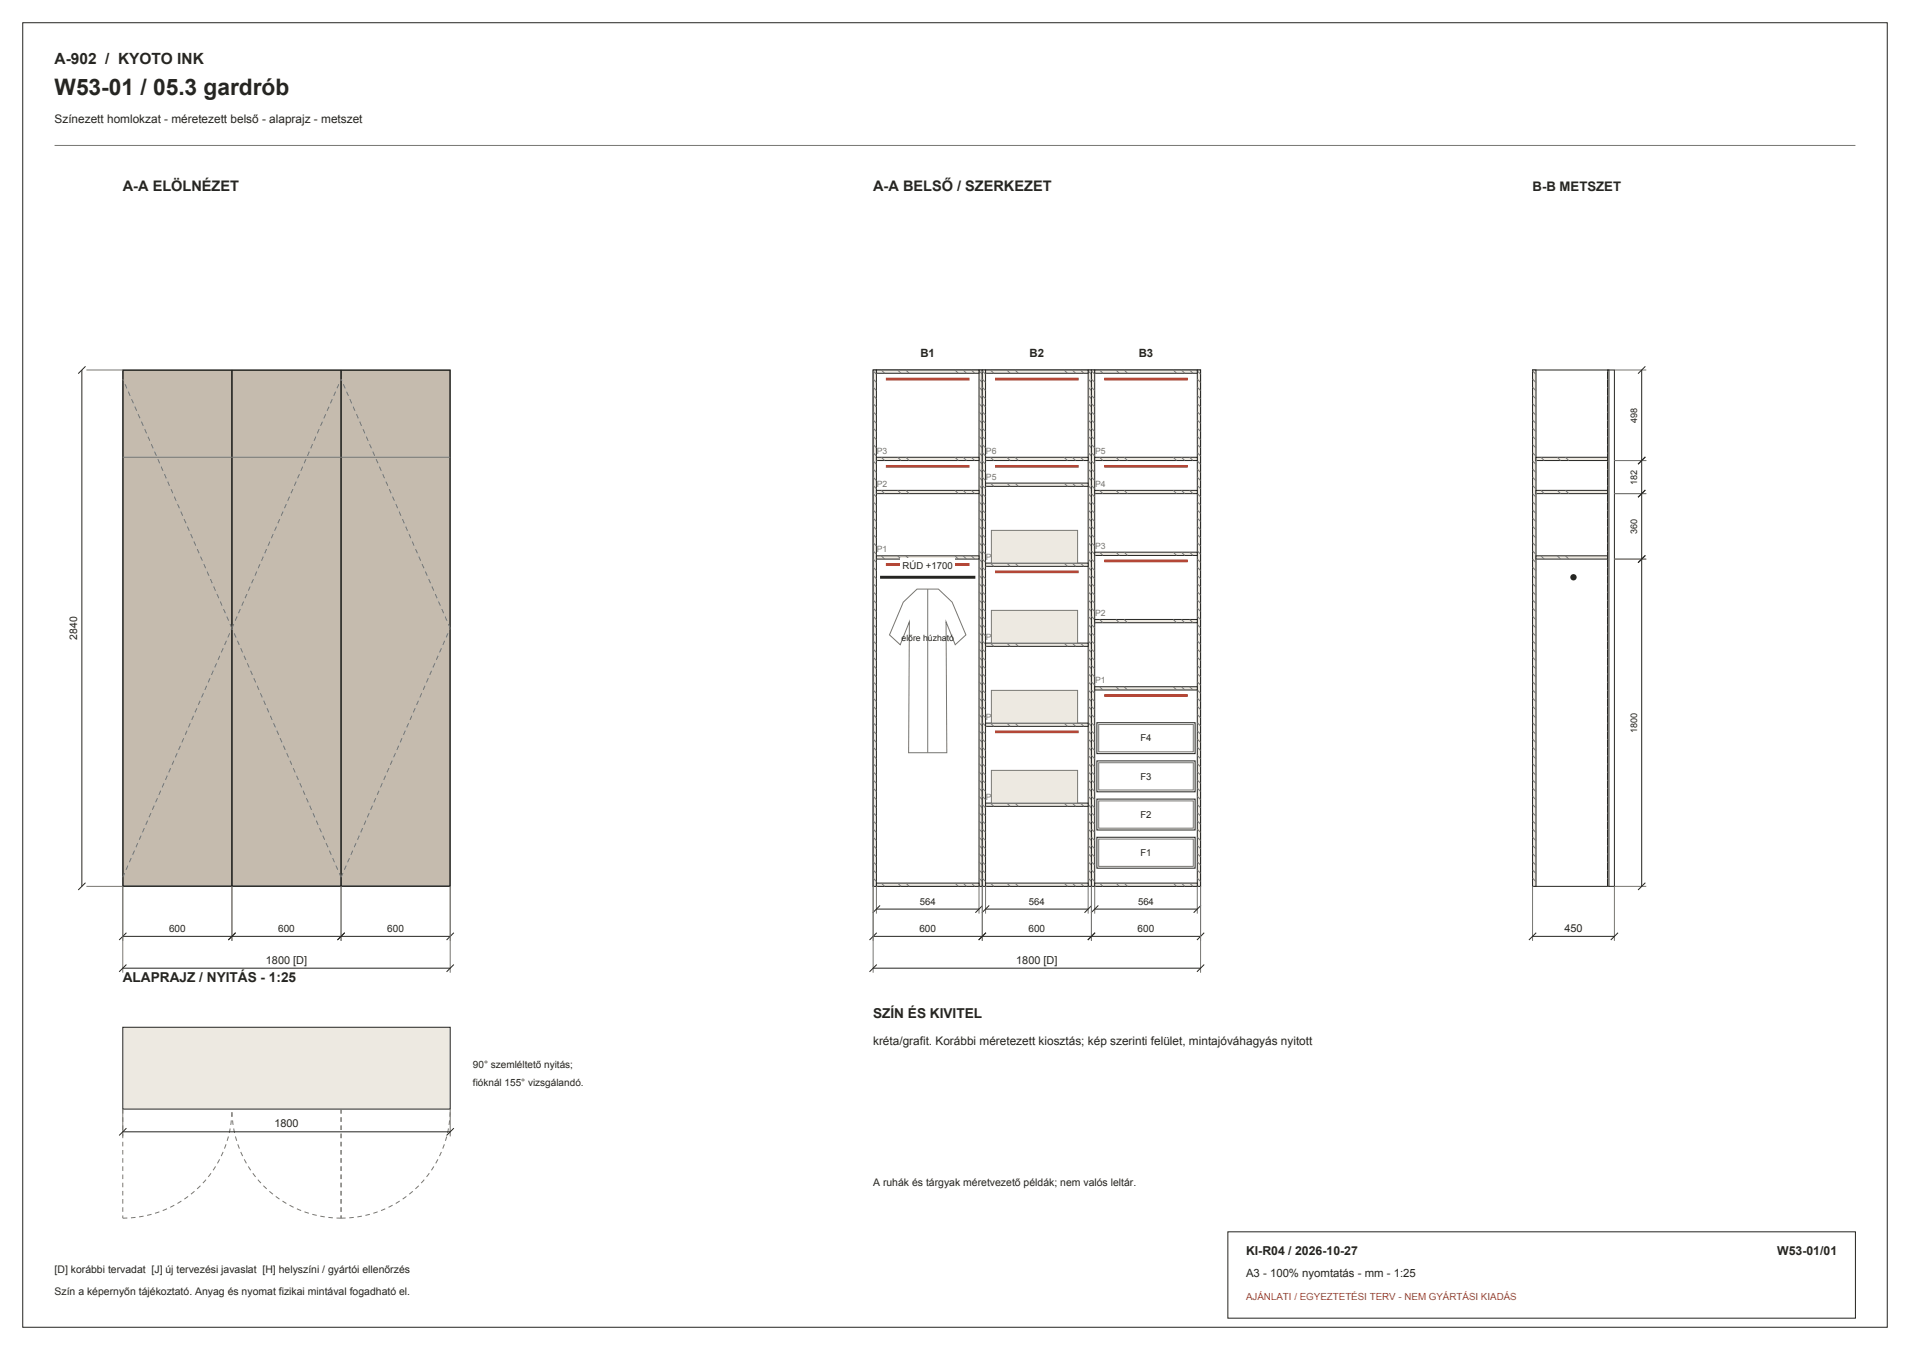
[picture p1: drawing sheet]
<svg xmlns="http://www.w3.org/2000/svg" width="420mm" height="297mm" viewBox="0 0 420 297" stroke-linecap="round" stroke-linejoin="round" font-family="sans-serif">
<path d="M5 5h410v287h-410zM270 271h138v19h-138z" fill="none" stroke="#252522" stroke-width=".22"/>
<path d="M12 32h396" fill="none" stroke="#777772" stroke-width=".22"/>
<path d="M27 81.4h72v113.6h-72z" fill-rule="evenodd" fill="#c5bbae" stroke="#252522" stroke-width=".22"/>
<path d="M27.1 81.5h23.8v113.4h-23.8zM51.1 81.5h23.8v113.4h-23.8zM75.1 81.5h23.8v113.4h-23.8z" fill="none" stroke="#252522" stroke-width=".22"/>
<path d="M51 138.2l-24-54.8M51 138.2l24-54.8M99 138.2l-24-54.8M27 193l24-54.8M75 193l-24-54.8M75 193l24-54.8" fill="none" stroke="#777772" stroke-width=".22" stroke-dasharray="1 .8" stroke-linecap="butt"/>
<path d="M27 100.6h72" fill="none" stroke="#777772" stroke-width=".22"/>
<path d="M192 81.4h72v113.6h-72z" fill-rule="evenodd" fill="#fff" stroke="#252522" stroke-width=".22"/>
<path d="M192 81.4h.7v113.6h-.7z" fill-rule="evenodd" fill="#ede9e1" stroke="#252522" stroke-width=".22"/>
<g fill="none" stroke="#777772" stroke-width=".22">
<path d="M192 99.6l.7 .7M192 97.8l.7 .7M192 96l.7 .7M192 94.2l.7 .7M192 92.4l.7 .7M192 90.6l.7 .7M192 88.8l.7 .7M192 87l.7 .7M192 85.2l.7 .7M192 83.4l.7 .7M192 81.6l.7 .7M192 119.4l.7 .7"/>
<path d="M192 117.6l.7 .7M192 115.8l.7 .7M192 114l.7 .7M192 112.2l.7 .7M192 110.4l.7 .7M192 108.6l.7 .7M192 106.8l.7 .7M192 105l.7 .7M192 103.2l.7 .7M192 101.4l.7 .7M192 139.2l.7 .7M192 137.4l.7 .7"/>
<path d="M192 135.6l.7 .7M192 133.8l.7 .7M192 132l.7 .7M192 130.2l.7 .7M192 128.4l.7 .7M192 126.6l.7 .7M192 124.8l.7 .7M192 123l.7 .7M192 121.2l.7 .7M192 159l.7 .7M192 157.2l.7 .7M192 155.4l.7 .7"/>
<path d="M192 153.6l.7 .7M192 151.8l.7 .7M192 150l.7 .7M192 148.2l.7 .7M192 146.4l.7 .7M192 144.6l.7 .7M192 142.8l.7 .7M192 141l.7 .7M192 178.8l.7 .7M192 177l.7 .7M192 175.2l.7 .7M192 173.4l.7 .7"/>
<path d="M192 171.6l.7 .7M192 169.8l.7 .7M192 168l.7 .7M192 166.2l.7 .7M192 164.4l.7 .7M192 162.6l.7 .7M192 160.8l.7 .7M192 195h.1M192 193.2l.7 .7M192 191.4l.7 .7M192 189.6l.7 .7M192 187.8l.7 .7"/>
<path d="M192 186l.7 .7M192 184.2l.7 .7M192 182.4l.7 .7M192 180.6l.7 .7"/>
</g>
<path d="M215.3 81.4h.7v113.6h-.7z" fill-rule="evenodd" fill="#ede9e1" stroke="#252522" stroke-width=".22"/>
<g fill="none" stroke="#777772" stroke-width=".22">
<path d="M215.3 99.6l.7 .7M215.3 97.8l.7 .7M215.3 96l.7 .7M215.3 94.2l.7 .7M215.3 92.4l.7 .7M215.3 90.6l.7 .7M215.3 88.8l.7 .7M215.3 87l.7 .7M215.3 85.2l.7 .7M215.3 83.4l.7 .7M215.3 81.6l.7 .7M215.3 119.4l.7 .7"/>
<path d="M215.3 117.6l.7 .7M215.3 115.8l.7 .7M215.3 114l.7 .7M215.3 112.2l.7 .7M215.3 110.4l.7 .7M215.3 108.6l.7 .7M215.3 106.8l.7 .7M215.3 105l.7 .7M215.3 103.2l.7 .7M215.3 101.4l.7 .7M215.3 139.2l.7 .7M215.3 137.4l.7 .7"/>
<path d="M215.3 135.6l.7 .7M215.3 133.8l.7 .7M215.3 132l.7 .7M215.3 130.2l.7 .7M215.3 128.4l.7 .7M215.3 126.6l.7 .7M215.3 124.8l.7 .7M215.3 123l.7 .7M215.3 121.2l.7 .7M215.3 159l.7 .7M215.3 157.2l.7 .7M215.3 155.4l.7 .7"/>
<path d="M215.3 153.6l.7 .7M215.3 151.8l.7 .7M215.3 150l.7 .7M215.3 148.2l.7 .7M215.3 146.4l.7 .7M215.3 144.6l.7 .7M215.3 142.8l.7 .7M215.3 141l.7 .7M215.3 178.8l.7 .7M215.3 177l.7 .7M215.3 175.2l.7 .7M215.3 173.4l.7 .7"/>
<path d="M215.3 171.6l.7 .7M215.3 169.8l.7 .7M215.3 168l.7 .7M215.3 166.2l.7 .7M215.3 164.4l.7 .7M215.3 162.6l.7 .7M215.3 160.8l.7 .7M215.3 195h.1M215.3 193.2l.7 .7M215.3 191.4l.7 .7M215.3 189.6l.7 .7M215.3 187.8l.7 .7"/>
<path d="M215.3 186l.7 .7M215.3 184.2l.7 .7M215.3 182.4l.7 .7M215.3 180.6l.7 .7"/>
</g>
<path d="M192.7 194.3h22.6v.7h-22.6z" fill-rule="evenodd" fill="#ede9e1" stroke="#252522" stroke-width=".22"/>
<path d="M192.7 195h.1M193.8 194.3l.7 .7M197.4 194.3l.7 .7M199.2 194.3l.7 .7M210 194.3l.7 .7M211.8 194.3l.7 .7M213.6 194.3l.7 .7" fill="none" stroke="#777772" stroke-width=".22"/>
<path d="M192.7 81.4h22.6v.7h-22.6z" fill-rule="evenodd" fill="#ede9e1" stroke="#252522" stroke-width=".22"/>
<path d="M192.7 82.1h.1M193.8 81.4l.7 .7M197.4 81.4l.7 .7M199.2 81.4l.7 .7M210 81.4l.7 .7M211.8 81.4l.7 .7M213.6 81.4l.7 .7" fill="none" stroke="#777772" stroke-width=".22"/>
<path d="M192.7 122.3h22.6v.7h-22.6z" fill-rule="evenodd" fill="#ede9e1" stroke="#252522" stroke-width=".22"/>
<path d="M192.7 123h.1M193.8 122.3l.7 .7M197.4 122.3l.7 .7M199.2 122.3l.7 .7M210 122.3l.7 .7M211.8 122.3l.7 .7M213.6 122.3l.7 .7" fill="none" stroke="#777772" stroke-width=".22"/>
<path d="M192.7 107.9h22.6v.7h-22.6z" fill-rule="evenodd" fill="#ede9e1" stroke="#252522" stroke-width=".22"/>
<path d="M192.7 108.6h.1M193.8 107.9l.7 .7M197.4 107.9l.7 .7M199.2 107.9l.7 .7M210 107.9l.7 .7M211.8 107.9l.7 .7M213.6 107.9l.7 .7" fill="none" stroke="#777772" stroke-width=".22"/>
<path d="M192.7 100.6h22.6v.7h-22.6z" fill-rule="evenodd" fill="#ede9e1" stroke="#252522" stroke-width=".22"/>
<path d="M192.7 101.3h.1M193.8 100.6l.7 .7M197.4 100.6l.7 .7M199.2 100.6l.7 .7M210 100.6l.7 .7M211.8 100.6l.7 .7M213.6 100.6l.7 .7" fill="none" stroke="#777772" stroke-width=".22"/>
<path d="M193.5 127h21" fill="none" stroke="#252522" stroke-width=".65" stroke-linecap="butt"/>
<path d="M198.6 132.5l3-2.9h4.8l3 2.9 3 7.2-2.4 2.1-2-5 .2 28.8h-8.4l.2-28.8-2 5-2.4-2.1z" fill-rule="evenodd" fill="#fff" stroke="#777772" stroke-width=".22"/>
<path d="M204 129.6v36" fill="none" stroke="#777772" stroke-width=".22"/>
<path d="M194.8 83.4h18.4M194.8 102.6h18.4M194.8 124.2h18.4" fill="none" stroke="#b24332" stroke-width=".6" stroke-linecap="butt"/>
<path d="M198 122.8h12v2.8h-12z" fill-rule="evenodd" fill="#fff"/>
<path d="M192.7 195v6M215.3 195v6" fill="none" stroke="#777772" stroke-width=".22"/>
<path d="M192.7 200h22.6M193.5 199.2l-1.6 1.6M216.1 199.2l-1.6 1.6" fill="none" stroke="#252522" stroke-width=".22"/>
<path d="M216 81.4h.7v113.6h-.7z" fill-rule="evenodd" fill="#ede9e1" stroke="#252522" stroke-width=".22"/>
<g fill="none" stroke="#777772" stroke-width=".22">
<path d="M216 99.6l.7 .7M216 97.8l.7 .7M216 96l.7 .7M216 94.2l.7 .7M216 92.4l.7 .7M216 90.6l.7 .7M216 88.8l.7 .7M216 87l.7 .7M216 85.2l.7 .7M216 83.4l.7 .7M216 81.6l.7 .7M216 119.4l.7 .7"/>
<path d="M216 117.6l.7 .7M216 115.8l.7 .7M216 114l.7 .7M216 112.2l.7 .7M216 110.4l.7 .7M216 108.6l.7 .7M216 106.8l.7 .7M216 105l.7 .7M216 103.2l.7 .7M216 101.4l.7 .7M216 139.2l.7 .7M216 137.4l.7 .7"/>
<path d="M216 135.6l.7 .7M216 133.8l.7 .7M216 132l.7 .7M216 130.2l.7 .7M216 128.4l.7 .7M216 126.6l.7 .7M216 124.8l.7 .7M216 123l.7 .7M216 121.2l.7 .7M216 159l.7 .7M216 157.2l.7 .7M216 155.4l.7 .7"/>
<path d="M216 153.6l.7 .7M216 151.8l.7 .7M216 150l.7 .7M216 148.2l.7 .7M216 146.4l.7 .7M216 144.6l.7 .7M216 142.8l.7 .7M216 141l.7 .7M216 178.8l.7 .7M216 177l.7 .7M216 175.2l.7 .7M216 173.4l.7 .7"/>
<path d="M216 171.6l.7 .7M216 169.8l.7 .7M216 168l.7 .7M216 166.2l.7 .7M216 164.4l.7 .7M216 162.6l.7 .7M216 160.8l.7 .7M216 195h.1M216 193.2l.7 .7M216 191.4l.7 .7M216 189.6l.7 .7M216 187.8l.7 .7"/>
<path d="M216 186l.7 .7M216 184.2l.7 .7M216 182.4l.7 .7M216 180.6l.7 .7"/>
</g>
<path d="M239.3 81.4h.7v113.6h-.7z" fill-rule="evenodd" fill="#ede9e1" stroke="#252522" stroke-width=".22"/>
<g fill="none" stroke="#777772" stroke-width=".22">
<path d="M239.3 99.6l.7 .7M239.3 97.8l.7 .7M239.3 96l.7 .7M239.3 94.2l.7 .7M239.3 92.4l.7 .7M239.3 90.6l.7 .7M239.3 88.8l.7 .7M239.3 87l.7 .7M239.3 85.2l.7 .7M239.3 83.4l.7 .7M239.3 81.6l.7 .7M239.3 119.4l.7 .7"/>
<path d="M239.3 117.6l.7 .7M239.3 115.8l.7 .7M239.3 114l.7 .7M239.3 112.2l.7 .7M239.3 110.4l.7 .7M239.3 108.6l.7 .7M239.3 106.8l.7 .7M239.3 105l.7 .7M239.3 103.2l.7 .7M239.3 101.4l.7 .7M239.3 139.2l.7 .7M239.3 137.4l.7 .7"/>
<path d="M239.3 135.6l.7 .7M239.3 133.8l.7 .7M239.3 132l.7 .7M239.3 130.2l.7 .7M239.3 128.4l.7 .7M239.3 126.6l.7 .7M239.3 124.8l.7 .7M239.3 123l.7 .7M239.3 121.2l.7 .7M239.3 159l.7 .7M239.3 157.2l.7 .7M239.3 155.4l.7 .7"/>
<path d="M239.3 153.6l.7 .7M239.3 151.8l.7 .7M239.3 150l.7 .7M239.3 148.2l.7 .7M239.3 146.4l.7 .7M239.3 144.6l.7 .7M239.3 142.8l.7 .7M239.3 141l.7 .7M239.3 178.8l.7 .7M239.3 177l.7 .7M239.3 175.2l.7 .7M239.3 173.4l.7 .7"/>
<path d="M239.3 171.6l.7 .7M239.3 169.8l.7 .7M239.3 168l.7 .7M239.3 166.2l.7 .7M239.3 164.4l.7 .7M239.3 162.6l.7 .7M239.3 160.8l.7 .7M239.3 195h.1M239.3 193.2l.7 .7M239.3 191.4l.7 .7M239.3 189.6l.7 .7M239.3 187.8l.7 .7"/>
<path d="M239.3 186l.7 .7M239.3 184.2l.7 .7M239.3 182.4l.7 .7M239.3 180.6l.7 .7"/>
</g>
<path d="M216.7 194.3h22.6v.7h-22.6z" fill-rule="evenodd" fill="#ede9e1" stroke="#252522" stroke-width=".22"/>
<path d="M216.7 195h.1M217.8 194.3l.7 .7M221.4 194.3l.7 .7M223.2 194.3l.7 .7M234 194.3l.7 .7M235.8 194.3l.7 .7M237.6 194.3l.7 .7" fill="none" stroke="#777772" stroke-width=".22"/>
<path d="M216.7 81.4h22.6v.7h-22.6z" fill-rule="evenodd" fill="#ede9e1" stroke="#252522" stroke-width=".22"/>
<path d="M216.7 82.1h.1M217.8 81.4l.7 .7M221.4 81.4l.7 .7M223.2 81.4l.7 .7M234 81.4l.7 .7M235.8 81.4l.7 .7M237.6 81.4l.7 .7" fill="none" stroke="#777772" stroke-width=".22"/>
<path d="M216.7 176.7h22.6v.7h-22.6z" fill-rule="evenodd" fill="#ede9e1" stroke="#252522" stroke-width=".22"/>
<path d="M216.7 177.4h.1M217.8 176.7l.7 .7M221.4 176.7l.7 .7M223.2 176.7l.7 .7M234 176.7l.7 .7M235.8 176.7l.7 .7M237.6 176.7l.7 .7" fill="none" stroke="#777772" stroke-width=".22"/>
<path d="M216.7 159.1h22.6v.7h-22.6z" fill-rule="evenodd" fill="#ede9e1" stroke="#252522" stroke-width=".22"/>
<path d="M216.7 159.8h.1M217.8 159.1l.7 .7M221.4 159.1l.7 .7M223.2 159.1l.7 .7M234 159.1l.7 .7M235.8 159.1l.7 .7M237.6 159.1l.7 .7" fill="none" stroke="#777772" stroke-width=".22"/>
<path d="M216.7 141.5h22.6v.7h-22.6z" fill-rule="evenodd" fill="#ede9e1" stroke="#252522" stroke-width=".22"/>
<path d="M216.7 142.2h.1M217.8 141.5l.7 .7M221.4 141.5l.7 .7M223.2 141.5l.7 .7M234 141.5l.7 .7M235.8 141.5l.7 .7M237.6 141.5l.7 .7" fill="none" stroke="#777772" stroke-width=".22"/>
<path d="M216.7 123.9h22.6v.7h-22.6z" fill-rule="evenodd" fill="#ede9e1" stroke="#252522" stroke-width=".22"/>
<path d="M216.7 124.6h.1M217.8 123.9l.7 .7M221.4 123.9l.7 .7M223.2 123.9l.7 .7M234 123.9l.7 .7M235.8 123.9l.7 .7M237.6 123.9l.7 .7" fill="none" stroke="#777772" stroke-width=".22"/>
<path d="M216.7 106.3h22.6v.7h-22.6z" fill-rule="evenodd" fill="#ede9e1" stroke="#252522" stroke-width=".22"/>
<path d="M216.7 107h.1M217.8 106.3l.7 .7M221.4 106.3l.7 .7M223.2 106.3l.7 .7M234 106.3l.7 .7M235.8 106.3l.7 .7M237.6 106.3l.7 .7" fill="none" stroke="#777772" stroke-width=".22"/>
<path d="M216.7 100.6h22.6v.7h-22.6z" fill-rule="evenodd" fill="#ede9e1" stroke="#252522" stroke-width=".22"/>
<path d="M216.7 101.3h.1M217.8 100.6l.7 .7M221.4 100.6l.7 .7M223.2 100.6l.7 .7M234 100.6l.7 .7M235.8 100.6l.7 .7M237.6 100.6l.7 .7" fill="none" stroke="#777772" stroke-width=".22"/>
<path d="M218.8 83.4h18.4M218.8 102.6h18.4M218.8 125.8h18.4M218.8 161h18.4" fill="none" stroke="#b24332" stroke-width=".6" stroke-linecap="butt"/>
<g fill="#ede9e1" stroke="#777772" stroke-width=".22">
<path d="M218 169.5h19v7.2h-19z" fill-rule="evenodd"/>
<path d="M218 151.9h19v7.2h-19z" fill-rule="evenodd"/>
<path d="M218 134.3h19v7.2h-19z" fill-rule="evenodd"/>
<path d="M218 116.7h19v7.2h-19z" fill-rule="evenodd"/>
</g>
<path d="M216.7 195v6M239.3 195v6" fill="none" stroke="#777772" stroke-width=".22"/>
<path d="M216.7 200h22.6M217.5 199.2l-1.6 1.6M240.1 199.2l-1.6 1.6" fill="none" stroke="#252522" stroke-width=".22"/>
<path d="M240 81.4h.7v113.6h-.7z" fill-rule="evenodd" fill="#ede9e1" stroke="#252522" stroke-width=".22"/>
<g fill="none" stroke="#777772" stroke-width=".22">
<path d="M240 99.6l.7 .7M240 97.8l.7 .7M240 96l.7 .7M240 94.2l.7 .7M240 92.4l.7 .7M240 90.6l.7 .7M240 88.8l.7 .7M240 87l.7 .7M240 85.2l.7 .7M240 83.4l.7 .7M240 81.6l.7 .7M240 119.4l.7 .7"/>
<path d="M240 117.6l.7 .7M240 115.8l.7 .7M240 114l.7 .7M240 112.2l.7 .7M240 110.4l.7 .7M240 108.6l.7 .7M240 106.8l.7 .7M240 105l.7 .7M240 103.2l.7 .7M240 101.4l.7 .7M240 139.2l.7 .7M240 137.4l.7 .7"/>
<path d="M240 135.6l.7 .7M240 133.8l.7 .7M240 132l.7 .7M240 130.2l.7 .7M240 128.4l.7 .7M240 126.6l.7 .7M240 124.8l.7 .7M240 123l.7 .7M240 121.2l.7 .7M240 159l.7 .7M240 157.2l.7 .7M240 155.4l.7 .7"/>
<path d="M240 153.6l.7 .7M240 151.8l.7 .7M240 150l.7 .7M240 148.2l.7 .7M240 146.4l.7 .7M240 144.6l.7 .7M240 142.8l.7 .7M240 141l.7 .7M240 178.8l.7 .7M240 177l.7 .7M240 175.2l.7 .7M240 173.4l.7 .7"/>
<path d="M240 171.6l.7 .7M240 169.8l.7 .7M240 168l.7 .7M240 166.2l.7 .7M240 164.4l.7 .7M240 162.6l.7 .7M240 160.8l.7 .7M240 195h.1M240 193.2l.7 .7M240 191.4l.7 .7M240 189.6l.7 .7M240 187.8l.7 .7"/>
<path d="M240 186l.7 .7M240 184.2l.7 .7M240 182.4l.7 .7M240 180.6l.7 .7"/>
</g>
<path d="M263.3 81.4h.7v113.6h-.7z" fill-rule="evenodd" fill="#ede9e1" stroke="#252522" stroke-width=".22"/>
<g fill="none" stroke="#777772" stroke-width=".22">
<path d="M263.3 99.6l.7 .7M263.3 97.8l.7 .7M263.3 96l.7 .7M263.3 94.2l.7 .7M263.3 92.4l.7 .7M263.3 90.6l.7 .7M263.3 88.8l.7 .7M263.3 87l.7 .7M263.3 85.2l.7 .7M263.3 83.4l.7 .7M263.3 81.6l.7 .7M263.3 119.4l.7 .7"/>
<path d="M263.3 117.6l.7 .7M263.3 115.8l.7 .7M263.3 114l.7 .7M263.3 112.2l.7 .7M263.3 110.4l.7 .7M263.3 108.6l.7 .7M263.3 106.8l.7 .7M263.3 105l.7 .7M263.3 103.2l.7 .7M263.3 101.4l.7 .7M263.3 139.2l.7 .7M263.3 137.4l.7 .7"/>
<path d="M263.3 135.6l.7 .7M263.3 133.8l.7 .7M263.3 132l.7 .7M263.3 130.2l.7 .7M263.3 128.4l.7 .7M263.3 126.6l.7 .7M263.3 124.8l.7 .7M263.3 123l.7 .7M263.3 121.2l.7 .7M263.3 159l.7 .7M263.3 157.2l.7 .7M263.3 155.4l.7 .7"/>
<path d="M263.3 153.6l.7 .7M263.3 151.8l.7 .7M263.3 150l.7 .7M263.3 148.2l.7 .7M263.3 146.4l.7 .7M263.3 144.6l.7 .7M263.3 142.8l.7 .7M263.3 141l.7 .7M263.3 178.8l.7 .7M263.3 177l.7 .7M263.3 175.2l.7 .7M263.3 173.4l.7 .7"/>
<path d="M263.3 171.6l.7 .7M263.3 169.8l.7 .7M263.3 168l.7 .7M263.3 166.2l.7 .7M263.3 164.4l.7 .7M263.3 162.6l.7 .7M263.3 160.8l.7 .7M263.3 195h.1M263.3 193.2l.7 .7M263.3 191.4l.7 .7M263.3 189.6l.7 .7M263.3 187.8l.7 .7"/>
<path d="M263.3 186l.7 .7M263.3 184.2l.7 .7M263.3 182.4l.7 .7M263.3 180.6l.7 .7"/>
</g>
<path d="M240.7 194.3h22.6v.7h-22.6z" fill-rule="evenodd" fill="#ede9e1" stroke="#252522" stroke-width=".22"/>
<path d="M240.7 195h.1M241.8 194.3l.7 .7M245.4 194.3l.7 .7M247.2 194.3l.7 .7M258 194.3l.7 .7M259.8 194.3l.7 .7M261.6 194.3l.7 .7" fill="none" stroke="#777772" stroke-width=".22"/>
<path d="M240.7 81.4h22.6v.7h-22.6z" fill-rule="evenodd" fill="#ede9e1" stroke="#252522" stroke-width=".22"/>
<path d="M240.7 82.1h.1M241.8 81.4l.7 .7M245.4 81.4l.7 .7M247.2 81.4l.7 .7M258 81.4l.7 .7M259.8 81.4l.7 .7M261.6 81.4l.7 .7" fill="none" stroke="#777772" stroke-width=".22"/>
<path d="M240.7 151.1h22.6v.7h-22.6z" fill-rule="evenodd" fill="#ede9e1" stroke="#252522" stroke-width=".22"/>
<path d="M240.7 151.8h.1M241.8 151.1l.7 .7M245.4 151.1l.7 .7M247.2 151.1l.7 .7M258 151.1l.7 .7M259.8 151.1l.7 .7M261.6 151.1l.7 .7" fill="none" stroke="#777772" stroke-width=".22"/>
<path d="M240.7 136.3h22.6v.7h-22.6z" fill-rule="evenodd" fill="#ede9e1" stroke="#252522" stroke-width=".22"/>
<path d="M240.7 137h.1M241.8 136.3l.7 .7M245.4 136.3l.7 .7M247.2 136.3l.7 .7M258 136.3l.7 .7M259.8 136.3l.7 .7M261.6 136.3l.7 .7" fill="none" stroke="#777772" stroke-width=".22"/>
<path d="M240.7 121.5h22.6v.7h-22.6z" fill-rule="evenodd" fill="#ede9e1" stroke="#252522" stroke-width=".22"/>
<path d="M240.7 122.2h.1M241.8 121.5l.7 .7M245.4 121.5l.7 .7M247.2 121.5l.7 .7M258 121.5l.7 .7M259.8 121.5l.7 .7M261.6 121.5l.7 .7" fill="none" stroke="#777772" stroke-width=".22"/>
<path d="M240.7 107.9h22.6v.7h-22.6z" fill-rule="evenodd" fill="#ede9e1" stroke="#252522" stroke-width=".22"/>
<path d="M240.7 108.6h.1M241.8 107.9l.7 .7M245.4 107.9l.7 .7M247.2 107.9l.7 .7M258 107.9l.7 .7M259.8 107.9l.7 .7M261.6 107.9l.7 .7" fill="none" stroke="#777772" stroke-width=".22"/>
<path d="M240.7 100.6h22.6v.7h-22.6z" fill-rule="evenodd" fill="#ede9e1" stroke="#252522" stroke-width=".22"/>
<path d="M240.7 101.3h.1M241.8 100.6l.7 .7M245.4 100.6l.7 .7M247.2 100.6l.7 .7M258 100.6l.7 .7M259.8 100.6l.7 .7M261.6 100.6l.7 .7" fill="none" stroke="#777772" stroke-width=".22"/>
<path d="M241.2 184.2h21.6v6.8h-21.6z" fill-rule="evenodd" fill="#fff" stroke="#252522" stroke-width=".22"/>
<path d="M241.6 184.6h20.8v6h-20.8z" fill="none" stroke="#777772" stroke-width=".22"/>
<path d="M241.2 175.8h21.6v6.8h-21.6z" fill-rule="evenodd" fill="#fff" stroke="#252522" stroke-width=".22"/>
<path d="M241.6 176.2h20.8v6h-20.8z" fill="none" stroke="#777772" stroke-width=".22"/>
<path d="M241.2 167.4h21.6v6.8h-21.6z" fill-rule="evenodd" fill="#fff" stroke="#252522" stroke-width=".22"/>
<path d="M241.6 167.8h20.8v6h-20.8z" fill="none" stroke="#777772" stroke-width=".22"/>
<path d="M241.2 159h21.6v6.8h-21.6z" fill-rule="evenodd" fill="#fff" stroke="#252522" stroke-width=".22"/>
<path d="M19 81.4h8M241.6 159.4h20.8v6h-20.8zM19 195h8v19M51 195v12M75 195v12M99 195v19M192 195v19M216 195v12M240 195v12M240.7 195v6M263.3 195v6M264 195v19" fill="none" stroke="#777772" stroke-width=".22"/>
<path d="M242.8 83.4h18.4M242.8 102.6h18.4M242.8 123.4h18.4M242.8 153h18.4" fill="none" stroke="#b24332" stroke-width=".6" stroke-linecap="butt"/>
<g fill="none" stroke="#252522" stroke-width=".22">
<path d="M18 81.4v113.6M18.8 80.6l-1.6 1.6M337 81.4h18v113.6h-18zM18.8 194.2l-1.6 1.6M240.7 200h22.6M241.5 199.2l-1.6 1.6M264.1 199.2l-1.6 1.6M27 206h72M27 213h72M27.8 205.2l-1.6 1.6M27.8 212.2l-1.6 1.6M51.8 205.2l-1.6 1.6"/>
<path d="M75.8 205.2l-1.6 1.6M99.8 205.2l-1.6 1.6M99.8 212.2l-1.6 1.6M192 206h72M192 213h72M192.8 205.2l-1.6 1.6M192.8 212.2l-1.6 1.6M216.8 205.2l-1.6 1.6M240.8 205.2l-1.6 1.6M264.8 205.2l-1.6 1.6M264.8 212.2l-1.6 1.6"/>
</g>
<path d="M337 81.4h.8v113.6h-.8z" fill-rule="evenodd" fill="#ede9e1" stroke="#252522" stroke-width=".22"/>
<g fill="none" stroke="#777772" stroke-width=".22">
<path d="M337 99.6l.8 .8M337 97.8l.8 .8M337 96l.8 .8M337 94.2l.8 .8M337 92.4l.8 .8M337 90.6l.8 .8M337 88.8l.8 .8M337 87l.8 .8M337 85.2l.8 .8M337 83.4l.8 .8M337 81.6l.8 .8M337 119.4l.8 .8"/>
<path d="M337 117.6l.8 .8M337 115.8l.8 .8M337 114l.8 .8M337 112.2l.8 .8M337 110.4l.8 .8M337 108.6l.8 .8M337 106.8l.8 .8M337 105l.8 .8M337 103.2l.8 .8M337 101.4l.8 .8M337 139.2l.8 .8M337 137.4l.8 .8"/>
<path d="M337 135.6l.8 .8M337 133.8l.8 .8M337 132l.8 .8M337 130.2l.8 .8M337 128.4l.8 .8M337 126.6l.8 .8M337 124.8l.8 .8M337 123l.8 .8M337 121.2l.8 .8M337 159l.8 .8M337 157.2l.8 .8M337 155.4l.8 .8"/>
<path d="M337 153.6l.8 .8M337 151.8l.8 .8M337 150l.8 .8M337 148.2l.8 .8M337 146.4l.8 .8M337 144.6l.8 .8M337 142.8l.8 .8M337 141l.8 .8M337 178.8l.8 .8M337 177l.8 .8M337 175.2l.8 .8M337 173.4l.8 .8"/>
<path d="M337 171.6l.8 .8M337 169.8l.8 .8M337 168l.8 .8M337 166.2l.8 .8M337 164.4l.8 .8M337 162.6l.8 .8M337 160.8l.8 .8M337 195h.1M337 193.2l.8 .8M337 191.4l.8 .8M337 189.6l.8 .8M337 187.8l.8 .8"/>
<path d="M337 186l.8 .8M337 184.2l.8 .8M337 182.4l.8 .8M337 180.6l.8 .8"/>
</g>
<path d="M353.5 81.4h.3v113.6h-.3z" fill-rule="evenodd" fill="#ede9e1" stroke="#252522" stroke-width=".22"/>
<g fill="none" stroke="#777772" stroke-width=".22">
<path d="M353.5 99.6l.3 .3M353.5 97.8l.3 .3M353.5 96l.3 .3M353.5 94.2l.3 .3M353.5 92.4l.3 .3M353.5 90.6l.3 .3M353.5 88.8l.3 .3M353.5 87l.3 .3M353.5 85.2l.3 .3M353.5 83.4l.3 .3M353.5 81.6l.3 .3M353.5 119.4l.3 .3"/>
<path d="M353.5 117.6l.3 .3M353.5 115.8l.3 .3M353.5 114l.3 .3M353.5 112.2l.3 .3M353.5 110.4l.3 .3M353.5 108.6l.3 .3M353.5 106.8l.3 .3M353.5 105l.3 .3M353.5 103.2l.3 .3M353.5 101.4l.3 .3M353.5 139.2l.3 .3M353.5 137.4l.3 .3"/>
<path d="M353.5 135.6l.3 .3M353.5 133.8l.3 .3M353.5 132l.3 .3M353.5 130.2l.3 .3M353.5 128.4l.3 .3M353.5 126.6l.3 .3M353.5 124.8l.3 .3M353.5 123l.3 .3M353.5 121.2l.3 .3M353.5 159l.3 .3M353.5 157.2l.3 .3M353.5 155.4l.3 .3"/>
<path d="M353.5 153.6l.3 .3M353.5 151.8l.3 .3M353.5 150l.3 .3M353.5 148.2l.3 .3M353.5 146.4l.3 .3M353.5 144.6l.3 .3M353.5 142.8l.3 .3M353.5 141l.3 .3M353.5 178.8l.3 .3M353.5 177l.3 .3M353.5 175.2l.3 .3M353.5 173.4l.3 .3"/>
<path d="M353.5 171.6l.3 .3M353.5 169.8l.3 .3M353.5 168l.3 .3M353.5 166.2l.3 .3M353.5 164.4l.3 .3M353.5 162.6l.3 .3M353.5 160.8l.3 .3M353.5 195h.1M353.5 193.2l.3 .3M353.5 191.4l.3 .3M353.5 189.6l.3 .3M353.5 187.8l.3 .3"/>
<path d="M353.5 186l.3 .3M353.5 184.2l.3 .3M353.5 182.4l.3 .3M353.5 180.6l.3 .3"/>
</g>
<path d="M337.8 122.3h15.7v.7h-15.7z" fill-rule="evenodd" fill="#ede9e1" stroke="#252522" stroke-width=".22"/>
<path d="M337.8 123h.1M338.8 122.3l.8 .7M342.4 122.3l.8 .7M344.2 122.3l.8 .7" fill="none" stroke="#777772" stroke-width=".22"/>
<path d="M337.8 107.9h15.7v.7h-15.7z" fill-rule="evenodd" fill="#ede9e1" stroke="#252522" stroke-width=".22"/>
<path d="M337.8 108.6h.1M338.8 107.9l.8 .7M342.4 107.9l.8 .7M344.2 107.9l.8 .7" fill="none" stroke="#777772" stroke-width=".22"/>
<path d="M337.8 100.6h15.7v.7h-15.7z" fill-rule="evenodd" fill="#ede9e1" stroke="#252522" stroke-width=".22"/>
<path d="M337.8 101.3h.1M338.8 100.6l.8 .7M342.4 100.6l.8 .7M344.2 100.6l.8 .7" fill="none" stroke="#777772" stroke-width=".22"/>
<circle cx="346" cy="127" r=".7" fill="#252522"/>
<path d="M355 81.4h7M355 108.6h7M355 101.3h7M355 123h7M337 195v12M362 195h-7v12" fill="none" stroke="#777772" stroke-width=".22"/>
<path d="M361 81.4v113.6M361.8 80.6l-1.6 1.6M361.8 107.8l-1.6 1.6M361.8 100.5l-1.6 1.6M361.8 122.2l-1.6 1.6M361.8 194.2l-1.6 1.6M337 206h18M337.8 205.2l-1.6 1.6M355.8 205.2l-1.6 1.6" fill="none" stroke="#252522" stroke-width=".22"/>
<path d="M27 226h72v18h-72z" fill-rule="evenodd" fill="#ede9e1" stroke="#252522" stroke-width=".22"/>
<path d="M27 244v24M75 244v24M27 268a24 24 0 0 0 24-24M75 268a24 24 0 0 1-24-24M75 268a24 24 0 0 0 24-24" fill="none" stroke="#777772" stroke-width=".22" stroke-dasharray="1 .8" stroke-linecap="butt"/>
<path d="M27 244v6M99 244v6" fill="none" stroke="#777772" stroke-width=".22"/>
<path d="M27 249h72M27.8 248.2l-1.6 1.6M99.8 248.2l-1.6 1.6" fill="none" stroke="#252522" stroke-width=".22"/>
<text font-size="5" fill="#252522" x="12" y="21">W53-01 / 05.3 gardrób</text>
<text font-size="3.4" fill="#252522" x="12" y="14">A-902 / KYOTO INK</text>
<g font-size="3.2" fill="#252522">
<text x="27" y="42">A-A ELÖLNÉZET</text>
<text x="192" y="42">A-A BELSŐ / SZERKEZET</text>
</g>
<g font-size="3" fill="#252522">
<text x="27" y="216">ALAPRAJZ / NYITÁS - 1:25</text>
<text x="192" y="224">SZÍN ÉS KIVITEL</text>
</g>
<text font-size="2.9" fill="#252522" x="337" y="42">B-B METSZET</text>
<g font-size="2.7" fill="#252522">
<text x="274" y="276">KI-R04 / 2026-10-27</text>
<text x="390.8" y="276">W53-01/01</text>
</g>
<g font-size="2.6" fill="#252522">
<text x="12" y="27">Színezett homlokzat - méretezett belső - alaprajz - metszet</text>
<text x="192" y="230">kréta/grafit. Korábbi méretezett kiosztás; kép szerinti felület, mintajóváhagyás nyitott</text>
</g>
<g font-size="2.5" fill="#252522">
<text x="202.4" y="78.6">B1</text>
<text x="226.4" y="78.6">B2</text>
<text x="250.4" y="78.6">B3</text>
<text x="274" y="281">A3 - 100% nyomtatás - mm - 1:25</text>
</g>
<g font-size="2.4" fill="#252522">
<text x="344" y="205">450</text>
<text x="58.5" y="212">1800 [D]</text>
<text x="223.5" y="212">1800 [D]</text>
<text x="60.3" y="248">1800</text>
</g>
<g font-size="2.3" fill="#252522">
<text x="17" y="140.8" transform="rotate(-90 17 140.8)">2840</text>
<text x="192" y="261">A ruhák és tárgyak méretvezető példák; nem valós leltár.</text>
<text x="12" y="280">[D] korábbi tervadat [J] új tervezési javaslat [H] helyszíni / gyártói ellenőrzés</text>
<text x="12" y="285">Szín a képernyőn tájékoztató. Anyag és nyomat fizikai mintával fogadható el.</text>
</g>
<g font-size="2.2" fill="#252522">
<text x="37.2" y="205">600</text>
<text x="61.2" y="205">600</text>
<text x="85.2" y="205">600</text>
<text x="202.2" y="205">600</text>
<text x="226.2" y="205">600</text>
<text x="250.2" y="205">600</text>
<text x="104" y="235">90° szemléltető nyitás;</text>
<text x="104" y="239">fióknál 155° vizsgálandó.</text>
</g>
<text font-size="2.2" fill="#b24332" x="274" y="286">AJÁNLATI / EGYEZTETÉSI TERV - NEM GYÁRTÁSI KIADÁS</text>
<g font-size="2.1" fill="#252522">
<text x="198.5" y="125.2">RÚD +1700</text>
<text x="250.8" y="163.1">F4</text>
<text x="250.8" y="171.5">F3</text>
<text x="250.8" y="179.9">F2</text>
<text x="250.8" y="188.3">F1</text>
<text x="202.2" y="199">564</text>
<text x="226.2" y="199">564</text>
<text x="250.2" y="199">564</text>
</g>
<g font-size="2" fill="#252522">
<text x="360" y="93" transform="rotate(-90 360 93)">498</text>
<text x="360" y="106.6" transform="rotate(-90 360 106.6)">182</text>
<text x="360" y="117.5" transform="rotate(-90 360 117.5)">360</text>
<text x="360" y="161.2" transform="rotate(-90 360 161.2)">1800</text>
</g>
<g font-size="1.9" fill="#777772">
<text x="192.8" y="99.8">P3</text>
<text x="216.8" y="99.8">P6</text>
<text x="240.8" y="99.8">P5</text>
<text x="192.8" y="107.1">P2</text>
<text x="216.8" y="105.5">P5</text>
<text x="240.8" y="107.1">P4</text>
<text x="192.8" y="121.5">P1</text>
<text x="216.8" y="123.1">P4</text>
<text x="240.8" y="120.7">P3</text>
<text x="240.8" y="135.5">P2</text>
<text x="216.8" y="140.7">P3</text>
<text x="240.8" y="150.3">P1</text>
<text x="216.8" y="158.3">P2</text>
<text x="216.8" y="175.9">P1</text>
</g>
<text font-size="1.9" fill="#252522" x="198.2" y="141">előre húzható</text>
</svg>
